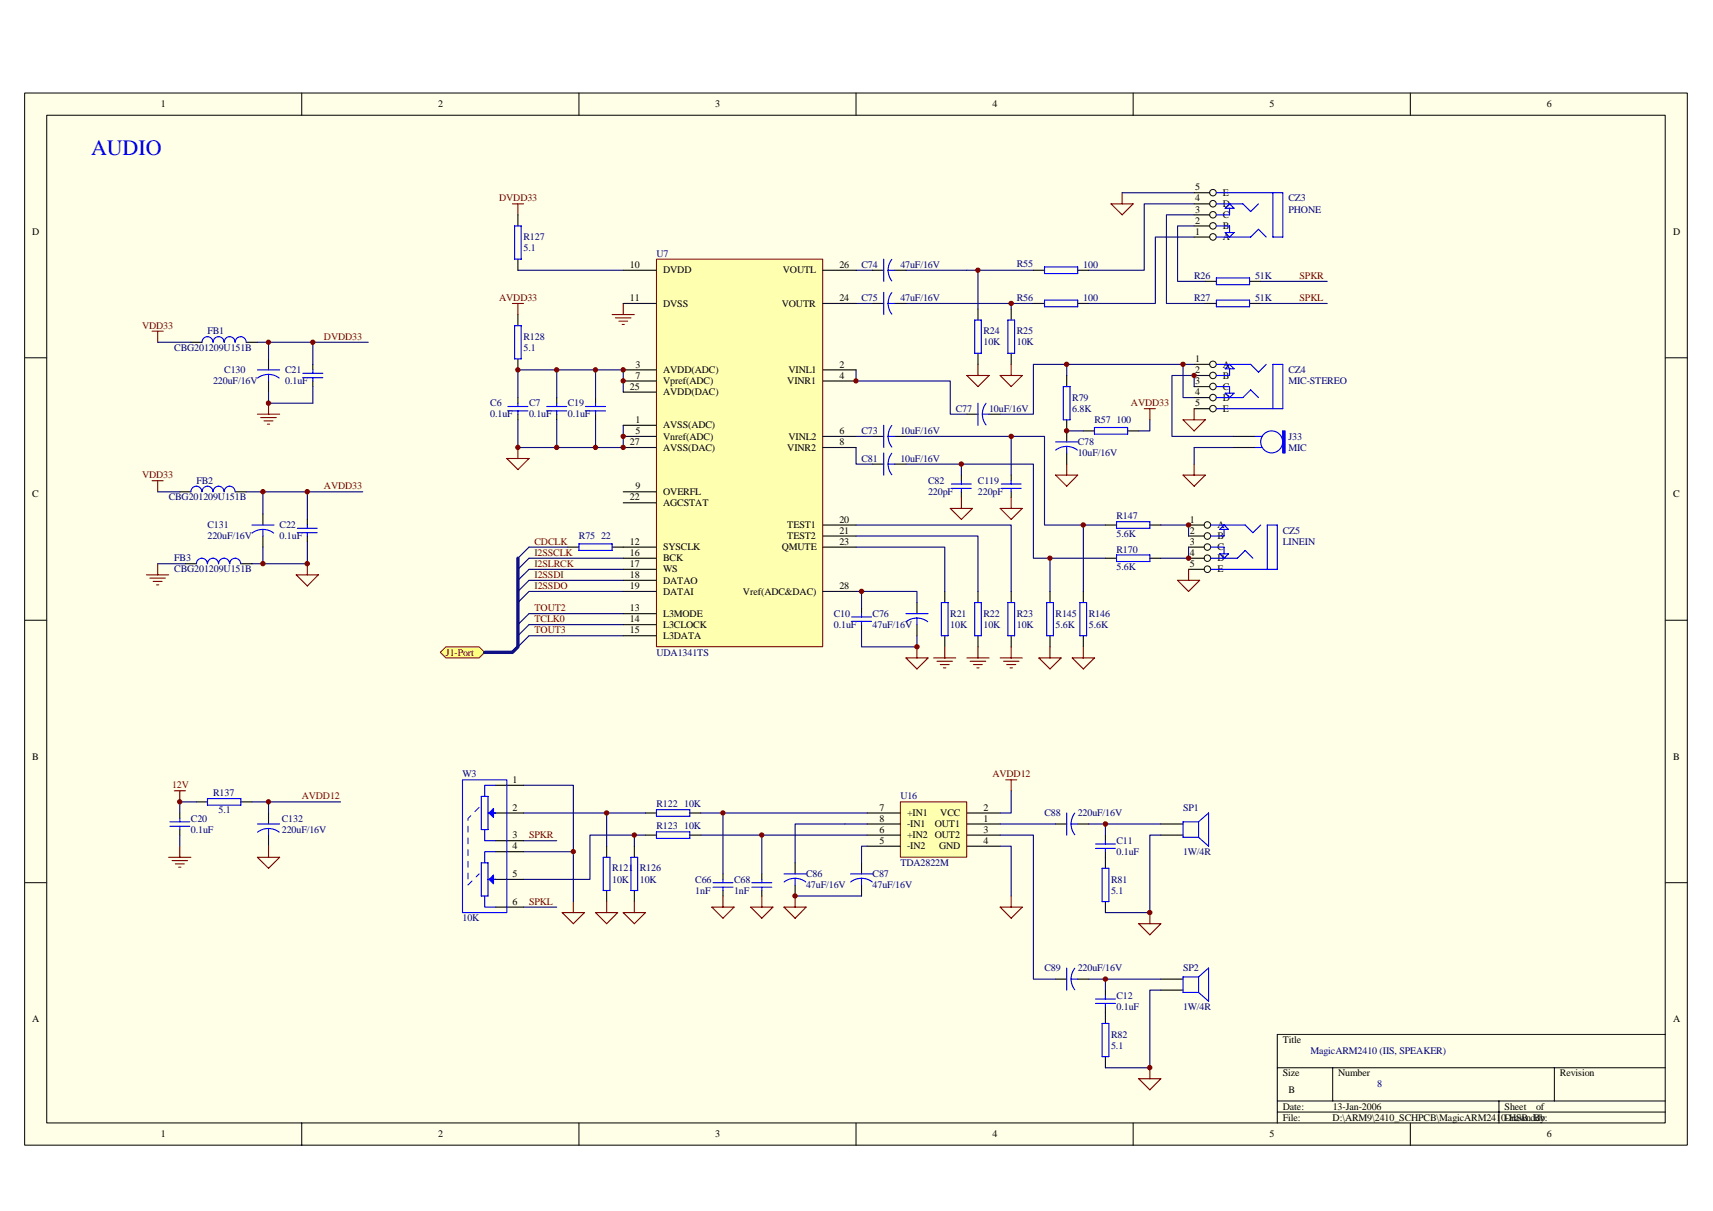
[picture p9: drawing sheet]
<svg xmlns="http://www.w3.org/2000/svg" width="297mm" height="210mm" viewBox="0 0 297 210" stroke-linecap="round" stroke-linejoin="round" font-family="sans-serif">
<path d="M4.3 16.1h288.3v182.5h-288.3z" fill="#ffffe8"/>
<g fill="none" stroke="#000" stroke-width=".17">
<path d="M4.3 16.1h288.3v182.5h-288.3zM8.1 20h280.7v174.7h-280.7zM52.3 16.1v3.9M100.4 16.1v3.9M148.4 16.1v3.9M196.5 16.1v3.9M244.6 16.1v3.9M4.3 62h3.8M288.8 62h3.8M4.3 107.5h3.8M288.8 107.5h3.8M4.3 153.1h3.8"/>
<path d="M288.8 153.1h3.8M288.8 179.4h-67.3v15.3M52.3 194.7v3.9M100.4 194.7v3.9M148.4 194.7v3.9M196.5 194.7v3.9M221.5 185.1h67.3M221.5 190.9h67.3M221.5 192.8h67.3M231.1 185.1v5.8M244.6 194.7v3.9M259.9 190.9v3.8"/>
<path d="M269.5 185.1v5.8"/>
</g>
<g fill="none" stroke="#800000" stroke-width=".19">
<path d="M88.9 35.3h1.9M89.8 35.3v2M192.7 35.3h3.8l-1.9 2zM194.6 33.4v1.9M167.7 65.1h3.8l-1.9 1.9zM169.6 63.2v1.9M25.4 99.7h3.8M27.3 97.7v2M183 82.4h3.9l-1.9 1.9zM185 80.5v1.9M205.1 82.4h3.9l-1.9 1.9zM207.1 80.5v1.9"/>
<path d="M26 100.2h2.7M26.6 100.8h1.5M27.2 101.4h.3"/>
</g>
<path d="M148.4 46.9h2.9M148.4 52.6h2.9M157.1 46.9h22.1M157.1 52.6h22.1M207.1 77.6v2.9M91.7 96.8h16.4M91.7 98.7h16.4M91.7 100.6h16.4M91.7 106.4h16.4M91.7 108.3h16.4M91.7 110.2h16.4" fill="none" stroke="#000080" stroke-width=".19"/>
<path d="M76.3 113.1l1-.9h5.8l.9 .9-.9 1h-5.8z" fill-rule="evenodd" fill="#ffff80" stroke="#800000" stroke-width=".17"/>
<g fill="none" stroke="#800000" stroke-width=".19">
<path d="M106.1 54.5h3.9M106.7 55.1h2.7M107.3 55.7h1.5M107.9 56.3h.4M108.1 52.6v1.9M87.9 79.5h3.8l-1.9 1.9zM89.8 77.6v1.9M173.4 65.1h3.9l-2 1.9zM175.3 63.2v1.9M205.1 72.8h3.9l-1.9 1.9zM207.1 70.9v1.9M26.4 83.4h1.9"/>
<path d="M27.3 83.4v1.9M51.4 99.7h3.8l-1.9 1.9zM53.3 97.7v2M157.1 114.1h3.8l-1.9 1.9zM159 112.2v1.9M30.2 137.1h1.9M31.2 137.1v1.9"/>
</g>
<g fill="none" stroke="#000" stroke-width=".19">
<path d="M207.1 39.2h2.7M207.1 37.3h2.7M207.1 35.3h2.7M207.1 33.4h2.7M89.8 54.5v2M151.3 46.9h1.9M151.3 52.6h1.9M155.2 46.9h1.9M155.2 52.6h1.9M169.6 53.6v1.9M175.3 53.6v1.9M179.2 46.9h1.9"/>
<path d="M179.2 52.6h1.9M186.9 46.9h1.9M186.9 52.6h1.9M207.1 41.1h2.7M209 52.6h1.9M209 48.8h1.9M216.7 52.6h1.9M216.7 48.8h1.9M89.8 62.2v1.9M89.8 68.9v1M89.8 71.8v1M96.5 68.9v1"/>
<path d="M96.5 71.8v1M103.3 68.9v1M103.3 71.8v1M167.7 71.8h1.9M169.6 61.3v1.9M171.5 71.8h1.9M175.3 61.3v1.9M185 65.1v1.9M185 72.8v3.8M185 78.5v2M187.9 74.7h1.9M195.5 74.7h2"/>
<path d="M207.1 63.2h2.7M207.1 65.1h2.7M207.1 67h2.7M207.1 68.9h2.7M207.1 70.9h2.7M213.8 75.7h3.8M213.8 77.6h3.8M31.2 85.3h1.9M32.1 97.7h2M40.8 85.3h1.9M41.8 97.7h1.9M98.5 94.9h1.9"/>
<path d="M106.1 94.9h2M149.4 105.4v1M149.4 108.3v1M159 104.5v1.9M159 108.3v1.9M163.8 102.6v1.9M163.8 110.2v2M169.6 102.6v1.9M169.6 110.2v2M175.3 102.6v1.9M175.3 110.2v2"/>
</g>
<g fill="none" stroke="#00f" stroke-width=".19">
<path d="M210.9 33.4h11.5v7.7h-1.7v-7.7M210.9 35.3h4.6l1.4 1.4 1.3-1.4M210.9 39.2h2.3v1.1M213.2 35.3l.8 .8h-1.6zM213.2 36.1v1.2h-2.3M89.2 56.5h1.2v5.7h-1.2zM153.2 44.9v3.9M153.2 50.7v3.8M154 46.8l.2 1.2 .4 .7M154 46.9h1.2M154 52.6h1.2M154.6 45l-.4 .7-.2 1.1"/>
<path d="M154.6 50.7a3 3 0 0 0 0 3.8M169 55.5h1.2v5.8h-1.2zM174.8 55.5h1.1v5.8h-1.1zM181.1 46.3h5.8v1.1h-5.8zM181.1 52h5.8v1.2h-5.8zM210.9 52h5.8v1.2h-5.8zM210.9 41.1h6l1.3-1.3 1.4 1.3M210.9 48.2h5.8v1.2h-5.8zM212.4 40.3h1.6l-.8 .8zM88.1 71.2h3.4M88.1 70.5h3.4M89.8 69.9v.6"/>
<path d="M89.8 71.2v.6M94.8 71.2h3.5M94.8 70.5h3.5M96.5 69.9v.6M96.5 71.2v.6M101.5 71.2h3.5M101.5 70.5h3.5M103.3 69.9v.6M103.3 71.2v.6M169.6 69.9v3.8M170.3 71.8l.3 1.2 .4 .7M170.3 71.8h1.2"/>
<path d="M171 69.9l-.4 .7-.3 1.2M183 76.6h3.9M183.1 78a3.1 3.1 0 0 1 3.7 0M184.4 67h1.1v5.8h-1.1zM185 77.4v1.1M189.8 74.1h5.7v1.2h-5.7zM210.9 67h2.3v1.2M210.9 70.9h11.5v-7.7h-1.7v7.7M210.9 63.2h6l1.3 1.3 1.4-1.3M210.9 68.9h4.6l1.4-1.3 1.3 1.3M212.4 68.2h1.6l-.8 .7zM213.2 63.9v1.2h-2.3"/>
<path d="M213.2 63.2l.8 .7h-1.6zM217.6 77.6h1.2M217.6 75.7h1.2M33.1 85.3a.95 .95 0 0 1 1-1 .95 .95 0 0 1 .9 1 .96 .96 0 0 1 1-1 .96 .96 0 0 1 .9 1 .96 .96 0 0 1 1-1 .96 .96 0 0 1 1 1M34.1 97.7a.95 .95 0 0 1 .9-.9 .95 .95 0 0 1 1 .9M36 97.7a.95 .95 0 0 1 .9-.9 .95 .95 0 0 1 1 .9 .96 .96 0 0 1 .9-.9 .96 .96 0 0 1 1 .9M38.9 85.3a.94 .94 0 0 1 .9-1 .94 .94 0 0 1 1 1M39.8 97.7a.95 .95 0 0 1 1-.9 .95 .95 0 0 1 .9 .9M100.4 94.3h5.7v1.1h-5.7zM147.7 107.7h3.4M147.7 107h3.4M149.4 106.4v.6"/>
<path d="M149.4 107.7v.6M157.1 106.4h3.8M159 107.2l1.2 .2 .7 .4M159 107.2l-1.2 .2-.7 .4M159 107.2v1.1M163.2 104.5h1.2v5.7h-1.2zM169 104.5h1.2v5.7h-1.2zM174.8 104.5h1.1v5.7h-1.1z"/>
<circle cx="220.5" cy="76.6" r="1.91"/>
</g>
<path d="M222.4 74.7h.4v3.8h-.4z" fill-rule="evenodd" fill="#00f" stroke="#00f" stroke-width=".19"/>
<g fill="none" stroke="#000" stroke-width=".17">
<circle cx="210.3" cy="35.3" r=".57"/>
<circle cx="210.3" cy="39.2" r=".57"/>
<circle cx="210.3" cy="33.4" r=".57"/>
<circle cx="210.3" cy="37.2" r=".57"/>
<circle cx="210.3" cy="41.1" r=".57"/>
<circle cx="210.3" cy="67" r=".57"/>
<circle cx="210.3" cy="68.9" r=".57"/>
<circle cx="210.3" cy="70.9" r=".57"/>
<circle cx="210.3" cy="63.2" r=".57"/>
<circle cx="210.3" cy="65.1" r=".57"/>
</g>
<g fill="none" stroke="#000080" stroke-width=".19">
<path d="M207.1 35.3h-8.7v11.6h-9.6M207.1 37.3h-4.8v15.3h6.7M207.1 39.2h-2.9v9.6h4.8M89.8 46.9h18.3M169.6 46.9v6.7M175.3 52.6v1M207.1 41.1h-6.8v11.5h-11.5M89.8 72.8v4.8h18.3v-3.9M96.5 64.1v4.8M96.5 72.8v4.8M103.3 64.1v4.8M103.3 72.8v4.8"/>
<path d="M108.1 68v-3.9h-18.3v4.8M148.4 64.1v2h16.4v5.7h2.9M185 74.7h2.9M199.4 72.8v1.9h-1.9M205.1 63.2v5.7h2M207.1 67v-1.9h-3.9v10.6h10.6M27.3 85.3h3.9M27.3 97.7h4.8M42.7 85.3h20.2M45.6 85.3v3.8M45.6 94.9v2.8M53.3 93.9v3.8h-9.6"/>
<path d="M53.3 85.3v4.8M91.7 96.8l-1.9 1.9M91.7 98.7l-1.9 1.9M98.5 94.9h-6.8l-1.9 1.9M91.7 100.6l-1.9 2M91.7 106.4l-1.9 1.9M91.7 108.3l-1.9 1.9M91.7 110.2l-1.9 2M108.1 102.6h-16.4l-1.9 1.9M148.4 102.6h10.6v1.9M149.4 109.3v2.9h9.6v-2M149.4 102.6v2.8"/>
</g>
<path d="M89.8 96.8v15.4l-.9 .9h-4.9" fill="none" stroke="#000080" stroke-width=".58"/>
<path d="M113.9 45h28.8v67.1h-28.8z" fill="#ffffb0"/>
<path d="M113.8 44.9h28.9v67.2h-28.9z" fill="none" stroke="#800000" stroke-width=".17"/>
<g fill="none" stroke="#000" stroke-width=".19">
<path d="M89.8 37.3v1.9M89.8 44.9v2M108.1 46.9h5.7M108.1 52.6h5.7M142.7 46.9h5.7M142.7 52.6h5.7M108.1 73.7h5.7M108.1 64.1h5.7M108.1 66.1h5.7M108.1 75.7h5.7M108.1 77.6h5.7M108.1 68h5.7"/>
<path d="M142.7 64.1h5.7M142.7 66.1h5.7M142.7 75.7h5.7M142.7 77.6h5.7M151.3 75.7h1.9M155.2 75.7h1.9M45.6 89.1v1.9M45.6 92.9v2M53.3 90.1v.9M53.3 92.9v1M108.1 85.3h5.7M108.1 94.9h5.7"/>
<path d="M108.1 96.8h5.7M108.1 98.7h5.7M108.1 87.2h5.7M142.7 94.9h5.7M142.7 91h5.7M142.7 92.9h5.7M151.3 80.5h1.9M155.2 80.5h1.9M166.7 82.4v1M166.7 85.3v.9M175.3 82.4v1M175.3 85.3v.9"/>
<path d="M191.7 96.8h1.9M191.7 91h1.9M199.4 96.8h1.9M199.4 91h1.9M206.1 94.9h2.7M206.1 96.8h2.7M206.1 98.7h2.7M206.1 91h2.7M206.1 92.9h2.7M108.1 106.4h5.7M108.1 108.3h5.7M108.1 110.2h5.7"/>
<path d="M108.1 100.6h5.7M108.1 102.6h5.7M142.7 102.6h5.7M182.1 102.6v1.9M182.1 110.2v2M187.9 102.6v1.9M187.9 110.2v2M34.1 139h1.9M41.8 139h1.9M31.2 141v.9M31.2 143.8v1M46.6 141v1.9"/>
<path d="M46.6 144.8v1.9M183 142.9h2M186.9 142.9h1.9M191.7 144.8v1M191.7 147.7v2.9M191.7 156.3v1.9M201.3 142.9h3.8M201.3 144.8h3.8M183 169.8h2M186.9 169.8h1.9M191.7 171.7v1M191.7 174.6v2.9"/>
<path d="M201.3 169.8h3.8M201.3 171.7h3.8M191.7 183.2v1.9"/>
</g>
<g fill="none" stroke="#000080" stroke-width=".19">
<path d="M194.6 33.4h12.5M218.6 48.8h11.5M218.6 52.6h11.5M148.4 77.6v2.9h2.9M148.4 75.7h2.9M157.1 75.7h24v15.3h10.6M175.3 75.7v6.7M185 63.2v1.9M207.1 63.2h-27.9v8.6h-5.8M207.1 77.6h6.7M148.4 94.9h15.4v7.7M148.4 92.9h21.2v9.7"/>
<path d="M148.4 91h26.9v11.6M157.1 80.5h22.1v16.3h12.5M166.7 80.5v1.9M182.1 96.8v5.8M187.9 91v11.6M201.3 91h4.8v1.9M206.1 94.9v1.9h-4.8M34.1 139h-2.9v2M43.7 139h15.4M46.6 139v2M31.2 144.8v1.9M90.8 141h14.4"/>
<path d="M188.8 142.9h12.5M201.3 144.8h-1.9v13.4h-7.7M188.8 169.8h12.5M201.3 171.7h-1.9v13.4h-7.7"/>
</g>
<g fill="none" stroke="#800000" stroke-width=".19">
<path d="M88.9 52.6h1.9M89.8 52.6v1.9M198.4 70.9h1.9M199.4 70.9v1.9M164.8 88.2h3.8l-1.9 1.9zM166.7 86.2v2M173.4 88.2h3.9l-2 1.9zM175.3 86.2v2M206.1 98.7v1.9M161.9 114.1h3.8M162.5 114.7h2.7M163 115.2h1.6"/>
<path d="M163.6 115.8h.4M163.8 112.2v1.9M167.7 114.1h3.8M168.2 114.7h2.7M168.8 115.2h1.5M169.4 115.8h.4M169.6 112.2v1.9M173.4 114.1h3.9M174 114.7h2.7M174.6 115.2h1.5M175.2 115.8h.4M175.3 112.2v1.9"/>
<path d="M180.1 114.1h3.9l-1.9 1.9zM182.1 112.2v1.9M185.9 114.1h3.9l-1.9 1.9zM187.9 112.2v1.9M204.2 100.6h3.8l-1.9 2zM29.2 148.7h3.9M29.8 149.2h2.7M30.4 149.8h1.6M31 150.4h.4M31.2 146.7v2M44.6 148.7h3.9l-1.9 1.9zM46.6 146.7v2"/>
<path d="M97.5 158.2h3.8l-1.9 2zM99.4 156.3v1.9M136 157.3h3.8l-1.9 1.9zM137.9 155.4v1.9M199.4 158.2v2M197.5 160.2h3.8l-1.9 1.9zM197.5 187h3.8l-1.9 2zM199.4 185.1v1.9"/>
</g>
<g fill="none" stroke="#000" stroke-width=".17">
<circle cx="209.4" cy="92.9" r=".57"/>
<circle cx="209.4" cy="98.7" r=".57"/>
<circle cx="209.4" cy="94.9" r=".57"/>
<circle cx="209.4" cy="96.8" r=".57"/>
<circle cx="209.4" cy="91" r=".57"/>
</g>
<g fill="none" stroke="#00f" stroke-width=".19">
<path d="M89.2 39.2h1.2v5.7h-1.2zM153.2 73.7v3.9M153.2 78.5v3.9M154 75.7h1.2M154.6 73.8a3 3 0 0 0 0 3.7M154.6 78.6l-.4 .7-.2 1.2M43.7 91h3.8M45.6 91.8l1.2 .2 .7 .4M45.6 91.8l-1.2 .2-.7 .4M45.6 91.8v1.1M51.6 92.4h3.4M51.6 91.6h3.4"/>
<path d="M53.3 91v.6M53.3 92.4v.5M154 80.5l.2 1.1 .4 .7M154 80.5h1.2M165 84.7h3.4M165 83.9h3.4M166.7 83.4v.5M166.7 84.7v.6M173.6 84.7h3.5M173.6 83.9h3.5M175.3 83.4v.5M175.3 84.7v.6"/>
<path d="M193.6 90.5h5.8v1.1h-5.8zM193.6 96.2h5.8v1.2h-5.8zM209.9 91h6l1.4 1.4 1.3-1.4M209.9 98.7h11.6v-7.7h-1.8v7.7M209.9 96.8h4.7l1.3-1.4 1.4 1.4M209.9 94.9h2.4v1.1M211.5 96h1.5l-.7 .8zM211.5 91.8l.8-.8 .7 .8zM212.3 91.8v1.1h-2.4M181.5 104.5h1.2v5.7h-1.2zM187.3 104.5h1.1v5.7h-1.1zM36 138.5h5.8v1.1h-5.8z"/>
<path d="M29.5 143.3h3.4M29.5 142.5h3.4M31.2 141.9v.6M31.2 143.3v.5M44.6 142.9h3.9M46.5 143.7l1.2 .2 .7 .4M46.5 143.7l-1.1 .2-.7 .4M46.6 143.7v1.1M185 141v3.8M185.7 142.9l.3 1.1 .4 .7M185.7 142.9h1.2M186.4 141l-.4 .7-.3 1.2"/>
<path d="M190 147.1h3.4M190 146.3h3.4M191.1 150.6h1.2v5.7h-1.2zM191.7 145.8v.5M191.7 147.1v.6M207.8 142.5h-2.7v2.7h2.7M207.8 142.5l1.8-1.5v5.7l-1.8-1.5M207.8 142.5v2.7M185 167.9v3.8M185.7 169.8l.3 1.1 .4 .7M185.7 169.8h1.2M186.4 167.9l-.4 .7-.3 1.2"/>
<path d="M190 174h3.4M190 173.2h3.4M191.1 177.5h1.2v5.7h-1.2zM191.7 172.7v.5M191.7 174v.6M207.8 169.4l1.8-1.5v5.7l-1.8-1.5M207.8 169.4v2.7M207.8 169.4h-2.7v2.7h2.7"/>
</g>
<path d="M156.1 139.1h11.5v9.5h-11.5z" fill="#ffffb0"/>
<path d="M156.1 139h11.5v9.6h-11.5z" fill="none" stroke="#800000" stroke-width=".17"/>
<g fill="none" stroke="#000" stroke-width=".19">
<path d="M33.1 59.4h1.9M42.7 59.4h1.9M46.6 62.2v1.9M46.6 66.1v1.9M54.2 63.2v.9M54.2 66.1v.9M86 136.2h4.8M86 141h4.8M86 145.8h4.8M86 147.7h4.8M86 152.5h4.8M86 157.3h4.8"/>
<path d="M105.2 146.7v2M105.2 154.4v1.9M110 146.7v2M110 154.4v1.9M111.9 141h1.9M111.9 144.8h1.9M119.6 141h1.9M119.6 144.8h1.9M125.4 151.5v1M125.4 154.4v1M132.1 151.5v1M132.1 154.4v1"/>
<path d="M137.9 149.6v1.9M137.9 153.5v1.9M149.4 149.6v1.9M149.4 153.5v1.9M150.4 142.9h5.7M150.4 141h5.7M150.4 144.8h5.7M150.4 146.7h5.7M167.7 142.9h5.7M167.7 141h5.7M167.7 144.8h5.7M167.7 146.7h5.7"/>
</g>
<g fill="none" stroke="#000080" stroke-width=".19">
<path d="M27.3 59.4h5.8M44.6 59.4h19.3M46.6 59.4v2.8M54.2 59.4v3.8M54.2 67v2.9h-7.6v-1.9M90.8 136.2h8.6v11.5h-8.6M175.3 137.1v3.9h-1.9M90.8 145.8h5.7M90.8 157.3h5.7M99.4 147.7v8.6M110 144.8v1.9M111.9 144.8h-9.6v7.7h-11.5"/>
<path d="M111.9 141h-6.7v5.7M121.5 141h28.9M121.5 144.8h28.9M125.4 141v10.5M132.1 144.8v6.7M137.9 155.4h11.5M150.4 142.9h-12.5v6.7M150.4 146.7h-1v2.9M173.4 144.8h5.8v25h3.8M173.4 146.7h1.9v8.7M173.4 142.9h9.6M191.7 142.9v1.9"/>
<path d="M191.7 169.8v1.9"/>
</g>
<g fill="none" stroke="#800000" stroke-width=".19">
<path d="M26.4 57.4h1.9M27.3 57.4v2M44.6 71.8h3.9M45.2 72.4h2.7M45.8 73h1.5M46.4 73.6h.4M46.6 69.9v1.9M174.4 135.2h1.9M175.3 135.2v1.9M103.3 158.2h3.8l-1.9 2zM105.2 156.3v1.9M108.1 158.2h3.8l-1.9 2z"/>
<path d="M110 156.3v1.9M123.4 157.3h3.9l-1.9 1.9zM125.4 155.4v1.9M130.2 157.3h3.8l-1.9 1.9zM132.1 155.4v1.9M173.4 157.3h3.9l-2 1.9zM175.3 155.4v1.9"/>
</g>
<g fill="none" stroke="#00f" stroke-width=".19">
<path d="M35 59.3a.95 .95 0 0 1 1-.9 .95 .95 0 0 1 .9 .9 .96 .96 0 0 1 1-.9 .96 .96 0 0 1 1 .9M38.9 59.3a.94 .94 0 0 1 .9-.9 .94 .94 0 0 1 1 .9M40.8 59.3a.95 .95 0 0 1 .9-.9 .95 .95 0 0 1 1 .9M44.6 64.1h3.9M46.5 64.9l1.2 .2 .7 .5M46.5 64.9l-1.1 .2-.7 .5M46.6 64.9v1.2M52.5 65.5h3.5M52.5 64.7h3.5M54.2 64.1v.6M54.2 65.5v.6M80.2 135.2h7.7v23h-7.7z"/>
<path d="M83.5 138.1h1.1v5.7h-1.1zM86 136.2h-2v1.9M83.5 149.6h1.1v5.8h-1.1zM84 143.8v2h2M84 155.4v1.9h2M84.6 141h1.4M84.6 152.5h1.4M86 147.7h-2v1.9M104.6 148.7h1.2v5.7h-1.2zM109.4 148.7h1.2v5.7h-1.2zM113.8 140.4h5.8v1.1h-5.8zM113.8 144.2h5.8v1.2h-5.8z"/>
<path d="M123.6 153.8h3.5M123.6 153.1h3.5M125.4 152.5v.6M125.4 153.8v.6M130.4 153.8h3.4M130.4 153.1h3.4M132.1 152.5v.6M132.1 153.8v.6M136 151.5h3.8M137.9 152.3l1.1 .2 .7 .4M137.9 152.3l-1.2 .2-.7 .4M137.9 152.3v1.2"/>
<path d="M147.5 151.5h3.8M149.4 152.3l1.2 .2 .7 .4M149.4 152.3l-1.2 .2-.7 .4M149.4 152.3v1.2"/>
</g>
<g fill="#00f" stroke="#00f" stroke-width=".19">
<path d="M85.6 140.2v1.5l-.8-.7z"/>
<path d="M85.6 151.7v1.5l-.8-.7z"/>
</g>
<path d="M83.1 140l-2 1.9v11.6l2-2" fill="none" stroke="#00f" stroke-width=".17" stroke-dasharray="1 1 1 1 1 1 1 1"/>
<g fill="#800000" stroke="#800000" stroke-width=".17">
<circle cx="185" cy="74.7" r=".38"/>
<circle cx="207.1" cy="65.1" r=".38"/>
<circle cx="205.1" cy="63.2" r=".38"/>
<circle cx="89.8" cy="77.6" r=".38"/>
<circle cx="89.8" cy="64.1" r=".38"/>
<circle cx="108.1" cy="64.1" r=".38"/>
<circle cx="108.1" cy="77.6" r=".38"/>
<circle cx="96.5" cy="77.6" r=".38"/>
<circle cx="96.5" cy="64.1" r=".38"/>
<circle cx="103.3" cy="64.1" r=".38"/>
<circle cx="103.3" cy="77.6" r=".38"/>
<circle cx="169.6" cy="46.8" r=".38"/>
<circle cx="175.3" cy="52.6" r=".38"/>
<circle cx="159" cy="112.1" r=".38"/>
<circle cx="149.4" cy="102.5" r=".38"/>
<circle cx="148.4" cy="66" r=".38"/>
<circle cx="108.1" cy="75.7" r=".38"/>
<circle cx="108.1" cy="66" r=".38"/>
<circle cx="206.1" cy="91" r=".38"/>
<circle cx="206.1" cy="96.8" r=".38"/>
<circle cx="185" cy="63.2" r=".38"/>
<circle cx="182.1" cy="96.8" r=".38"/>
<circle cx="187.8" cy="91" r=".38"/>
<circle cx="166.7" cy="80.5" r=".38"/>
<circle cx="175.3" cy="75.7" r=".38"/>
<circle cx="105.2" cy="141" r=".38"/>
<circle cx="137.9" cy="155.4" r=".38"/>
<circle cx="199.4" cy="185.1" r=".38"/>
<circle cx="199.4" cy="158.2" r=".38"/>
<circle cx="191.7" cy="142.9" r=".38"/>
<circle cx="191.7" cy="169.8" r=".38"/>
<circle cx="99.4" cy="147.7" r=".38"/>
<circle cx="110" cy="144.8" r=".38"/>
<circle cx="125.4" cy="141" r=".38"/>
<circle cx="132.1" cy="144.8" r=".38"/>
<circle cx="53.3" cy="97.7" r=".38"/>
<circle cx="45.6" cy="85.3" r=".38"/>
<circle cx="53.3" cy="85.3" r=".38"/>
<circle cx="45.6" cy="97.7" r=".38"/>
<circle cx="31.2" cy="139" r=".38"/>
<circle cx="46.5" cy="139" r=".38"/>
<circle cx="46.5" cy="69.9" r=".38"/>
<circle cx="46.5" cy="59.3" r=".38"/>
<circle cx="54.2" cy="59.3" r=".38"/>
</g>
<text font-size="3.8" fill="#00f" x="15.8" y="26.8">AUDIO</text>
<g font-size="1.7">
<text x="27.9" y="18.6">1</text>
<text x="76" y="18.6">2</text>
<text x="124" y="18.6">3</text>
<text x="172.1" y="18.6">4</text>
<text x="220.1" y="18.6">5</text>
<text x="268.2" y="18.6">6</text>
<text x="207.3" y="34.9">4</text>
<text x="207.3" y="33">5</text>
<text x="212.1" y="35.9">D</text>
<text x="212.1" y="34">E</text>
<text x="5.6" y="40.7">D</text>
<text x="207.3" y="40.7">1</text>
<text x="207.3" y="38.8">2</text>
<text x="207.3" y="36.9">3</text>
<text x="212.1" y="41.6">A</text>
<text x="212.1" y="39.7">B</text>
<text x="212.1" y="37.8">C</text>
<text x="290.1" y="40.7">D</text>
<text x="109.2" y="46.4">10</text>
<text x="115" y="47.4">DVDD</text>
<text x="135.8" y="47.4">VOUTL</text>
<text x="145.6" y="46.4">26</text>
<text x="109.2" y="52.2">11</text>
<text x="115" y="53.2">DVSS</text>
<text x="135.6" y="53.2">VOUTR</text>
<text x="145.6" y="52.2">24</text>
<text x="110.2" y="63.7">3</text>
<text x="110.2" y="65.6">7</text>
<text x="115" y="64.7">AVDD(ADC)</text>
<text x="136.7" y="64.7">VINL1</text>
<text x="145.6" y="63.7">2</text>
<text x="145.6" y="65.6">4</text>
<text x="207.3" y="62.8">1</text>
<text x="207.3" y="64.7">2</text>
<text x="212.1" y="63.7">A</text>
<text x="212.1" y="65.6">B</text>
<text x="109.2" y="67.6">25</text>
<text x="115" y="66.6">Vpref(ADC)</text>
<text x="115" y="68.5">AVDD(DAC)</text>
<text x="136.5" y="66.6">VINR1</text>
<text x="207.3" y="66.6">3</text>
<text x="207.3" y="68.5">4</text>
<text x="207.3" y="70.4">5</text>
<text x="212.1" y="67.6">C</text>
<text x="212.1" y="69.5">D</text>
<text x="212.1" y="71.4">E</text>
<text x="109.2" y="77.2">27</text>
<text x="110.2" y="73.3">1</text>
<text x="110.2" y="75.2">5</text>
<text x="115" y="74.3">AVSS(ADC)</text>
<text x="115" y="76.2">Vnref(ADC)</text>
<text x="136.7" y="76.2">VINL2</text>
<text x="145.6" y="75.2">6</text>
<text x="145.6" y="77.2">8</text>
<text x="115" y="78.1">AVSS(DAC)</text>
<text x="136.5" y="78.1">VINR2</text>
<text x="5.6" y="86.2">C</text>
<text x="109.2" y="86.8">22</text>
<text x="110.2" y="84.9">9</text>
<text x="115" y="85.8">OVERFL</text>
<text x="115" y="87.7">AGCSTAT</text>
<text x="290.1" y="86.2">C</text>
<text x="109.2" y="94.4">12</text>
<text x="115" y="95.4">SYSCLK</text>
<text x="135.6" y="95.4">QMUTE</text>
<text x="136.5" y="91.6">TEST1</text>
<text x="136.5" y="93.5">TEST2</text>
<text x="145.6" y="94.4">23</text>
<text x="145.6" y="90.6">20</text>
<text x="145.6" y="92.5">21</text>
<text x="206.3" y="90.6">1</text>
<text x="206.3" y="92.5">2</text>
<text x="206.3" y="94.4">3</text>
<text x="211.1" y="91.6">A</text>
<text x="211.1" y="93.5">B</text>
<text x="211.1" y="95.4">C</text>
<text x="109.2" y="96.4">16</text>
<text x="109.2" y="98.3">17</text>
<text x="109.2" y="100.2">18</text>
<text x="115" y="97.3">BCK</text>
<text x="115" y="99.3">WS</text>
<text x="115" y="101.2">DATAO</text>
<text x="206.3" y="96.4">4</text>
<text x="206.3" y="98.3">5</text>
<text x="211.1" y="97.3">D</text>
<text x="211.1" y="99.3">E</text>
<text x="109.2" y="106">13</text>
<text x="109.2" y="107.9">14</text>
<text x="109.2" y="102.1">19</text>
<text x="115" y="106.9">L3MODE</text>
<text x="115" y="103.1">DATAI</text>
<text x="128.8" y="103.1">Vref(ADC&amp;DAC)</text>
<text x="145.6" y="102.1">28</text>
<text x="109.2" y="109.8">15</text>
<text x="115" y="108.9">L3CLOCK</text>
<text x="115" y="110.8">L3DATA</text>
<text x="5.6" y="131.7">B</text>
<text x="290.1" y="131.7">B</text>
<text x="88.9" y="135.7">1</text>
<text x="88.9" y="140.5">2</text>
<text x="152.5" y="140.5">7</text>
<text x="152.5" y="142.5">8</text>
<text x="157.3" y="141.5">+IN1</text>
<text x="157.3" y="143.4">-IN1</text>
<text x="162.1" y="143.4">OUT1</text>
<text x="163" y="141.5">VCC</text>
<text x="170.5" y="142.5">1</text>
<text x="170.5" y="140.5">2</text>
<text x="88.9" y="145.4">3</text>
<text x="88.9" y="147.3">4</text>
<text x="152.5" y="146.3">5</text>
<text x="152.5" y="144.4">6</text>
<text x="157.3" y="147.3">-IN2</text>
<text x="157.3" y="145.4">+IN2 OUT2</text>
<text x="162.9" y="147.3">GND</text>
<text x="170.5" y="144.4">3</text>
<text x="170.5" y="146.3">4</text>
<text x="88.9" y="152.1">5</text>
<text x="88.9" y="156.9">6</text>
<text x="5.6" y="177.2">A</text>
<text x="290.1" y="177.2">A</text>
<text x="222.4" y="180.9">Title</text>
<text x="222.4" y="186.6">Size</text>
<text x="223.4" y="189.5">B</text>
<text x="232" y="186.6">Number</text>
<text x="270.5" y="186.6">Revision</text>
<text x="27.9" y="197.2">1</text>
<text x="76" y="197.2">2</text>
<text x="124" y="197.2">3</text>
<text x="172.1" y="197.2">4</text>
<text x="220.1" y="197.2">5</text>
<text x="222.4" y="192.4">Date:</text>
<text x="222.4" y="194.3">File:</text>
<text x="231.1" y="194.3">D:\ARM9\2410_SCHPCB\MagicARM2410-HSB.ddb</text>
<text x="231.1" y="192.4">13-Jan-2006</text>
<text x="260.9" y="194.3">Drawn By:</text>
<text x="260.9" y="192.4">Sheet</text>
<text x="266.4" y="192.4">of</text>
<text x="268.2" y="197.2">6</text>
</g>
<g font-size="1.7" fill="#800000">
<text x="86.5" y="34.9">DVDD33</text>
<text x="86.5" y="52.2">AVDD33</text>
<text x="225.3" y="48.4">SPKR</text>
<text x="225.3" y="52.2">SPKL</text>
<text x="24.6" y="57">VDD33</text>
<text x="56.2" y="58.9">DVDD33</text>
<text x="196.1" y="70.4">AVDD33</text>
<text x="24.6" y="82.9">VDD33</text>
<text x="56.2" y="84.9">AVDD33</text>
<text x="92.7" y="94.4">CDCLK</text>
<text x="92.7" y="96.4">I2SSCLK</text>
<text x="92.7" y="98.3">I2SLRCK</text>
<text x="92.7" y="100.2">I2SSDI</text>
<text x="92.7" y="102.1">I2SSDO</text>
<text x="92.7" y="106">TOUT2</text>
<text x="92.7" y="107.9">TCLK0</text>
<text x="77.3" y="113.7">J1-Port</text>
<text x="92.7" y="109.8">TOUT3</text>
<text x="29.8" y="136.7">12V</text>
<text x="172.1" y="134.8">AVDD12</text>
<text x="52.3" y="138.6">AVDD12</text>
<text x="91.7" y="145.4">SPKR</text>
<text x="91.7" y="156.9">SPKL</text>
</g>
<g font-size="1.7" fill="#000080">
<text x="223.4" y="34.9">CZ3</text>
<text x="90.8" y="41.6">R127</text>
<text x="223.4" y="36.9">PHONE</text>
<text x="90.8" y="43.6">5.1</text>
<text x="113.8" y="44.5">U7</text>
<text x="149.4" y="46.4">C74</text>
<text x="156.1" y="46.4">47uF/16V</text>
<text x="176.3" y="46.2">R55</text>
<text x="187.9" y="46.4">100</text>
<text x="149.4" y="52.2">C75</text>
<text x="156.1" y="52.2">47uF/16V</text>
<text x="176.3" y="52.2">R56</text>
<text x="187.9" y="52.2">100</text>
<text x="207.1" y="52.2">R27</text>
<text x="207.1" y="48.4">R26</text>
<text x="217.6" y="52.2">51K</text>
<text x="217.6" y="48.4">51K</text>
<text x="36" y="58">FB1</text>
<text x="90.8" y="58.9">R128</text>
<text x="170.5" y="58">R24</text>
<text x="170.5" y="59.9">10K</text>
<text x="176.3" y="58">R25</text>
<text x="176.3" y="59.9">10K</text>
<text x="30.2" y="60.9">CBG201209U151B</text>
<text x="38.9" y="64.7">C130</text>
<text x="49.4" y="64.7">C21</text>
<text x="90.8" y="60.9">5.1</text>
<text x="223.4" y="64.7">CZ4</text>
<text x="37" y="66.6">220uF/16V</text>
<text x="49.4" y="66.6">0.1uF</text>
<text x="85" y="70.4">C6</text>
<text x="91.7" y="70.4">C7</text>
<text x="98.5" y="70.4">C19</text>
<text x="165.7" y="71.4">C77</text>
<text x="171.5" y="71.4">10uF/16V</text>
<text x="185.9" y="69.5">R79</text>
<text x="185.9" y="71.4">6.8K</text>
<text x="223.4" y="66.6">MIC-STEREO</text>
<text x="85" y="72.4">0.1uF</text>
<text x="91.7" y="72.4">0.1uF</text>
<text x="98.5" y="72.4">0.1uF</text>
<text x="149.4" y="75.2">C73</text>
<text x="156.1" y="75.2">10uF/16V</text>
<text x="186.9" y="77.2">C78</text>
<text x="189.8" y="73.3">R57 100</text>
<text x="223.4" y="76.2">J33</text>
<text x="34.1" y="83.9">FB2</text>
<text x="149.4" y="80.1">C81</text>
<text x="156.1" y="80.1">10uF/16V</text>
<text x="160.9" y="83.9">C82</text>
<text x="169.6" y="83.9">C119</text>
<text x="186.9" y="79.1">10uF/16V</text>
<text x="223.4" y="78.1">MIC</text>
<text x="29.2" y="86.8">CBG201209U151B</text>
<text x="160.9" y="85.8">220pF</text>
<text x="169.6" y="85.8">220pF</text>
<text x="36" y="91.6">C131</text>
<text x="36" y="93.5">220uF/16V</text>
<text x="48.5" y="91.6">C22</text>
<text x="48.5" y="93.5">0.1uF</text>
<text x="100.4" y="93.5">R75 22</text>
<text x="193.6" y="90">R147</text>
<text x="193.6" y="93.1">5.6K</text>
<text x="193.6" y="95.8">R170</text>
<text x="222.4" y="92.5">CZ5</text>
<text x="222.4" y="94.4">LINEIN</text>
<text x="30.2" y="97.3">FB3</text>
<text x="30.2" y="99.3">CBG201209U151B</text>
<text x="193.6" y="98.9">5.6K</text>
<text x="144.6" y="106.9">C10</text>
<text x="151.3" y="106.9">C76</text>
<text x="164.8" y="106.9">R21</text>
<text x="170.5" y="106.9">R22</text>
<text x="176.3" y="106.9">R23</text>
<text x="183" y="106.9">R145</text>
<text x="188.8" y="106.9">R146</text>
<text x="113.8" y="113.7">UDA1341TS</text>
<text x="144.6" y="108.9">0.1uF</text>
<text x="151.3" y="108.9">47uF/16V</text>
<text x="164.8" y="108.9">10K</text>
<text x="170.5" y="108.9">10K</text>
<text x="176.3" y="108.9">10K</text>
<text x="183" y="108.9">5.6K</text>
<text x="188.8" y="108.9">5.6K</text>
<text x="80.2" y="134.8">W3</text>
<text x="33.1" y="142.5">C20</text>
<text x="37" y="138">R137</text>
<text x="37.9" y="140.9">5.1</text>
<text x="48.9" y="142.5">C132</text>
<text x="113.8" y="143.8">R123 10K</text>
<text x="113.8" y="140">R122 10K</text>
<text x="156.1" y="138.6">U16</text>
<text x="181.1" y="141.5">C88</text>
<text x="186.9" y="141.5">220uF/16V</text>
<text x="205.1" y="140.5">SP1</text>
<text x="33.1" y="144.4">0.1uF</text>
<text x="48.9" y="144.4">220uF/16V</text>
<text x="193.6" y="146.3">C11</text>
<text x="193.6" y="148.2">0.1uF</text>
<text x="205.1" y="148.2">1W/4R</text>
<text x="106.1" y="151.1">R121</text>
<text x="106.1" y="153">10K</text>
<text x="111" y="151.1">R126</text>
<text x="111" y="153">10K</text>
<text x="120.6" y="153">C66</text>
<text x="120.6" y="155">1nF</text>
<text x="127.3" y="153">C68</text>
<text x="127.3" y="155">1nF</text>
<text x="139.8" y="152.1">C86</text>
<text x="139.8" y="154">47uF/16V</text>
<text x="151.3" y="152.1">C87</text>
<text x="151.3" y="154">47uF/16V</text>
<text x="156.1" y="150.2">TDA2822M</text>
<text x="192.7" y="153">R81</text>
<text x="192.7" y="155">5.1</text>
<text x="80.2" y="159.7">10K</text>
<text x="181.1" y="168.4">C89</text>
<text x="186.9" y="168.4">220uF/16V</text>
<text x="193.6" y="173.2">C12</text>
<text x="205.1" y="168.4">SP2</text>
<text x="192.7" y="179.9">R82</text>
<text x="193.6" y="175.1">0.1uF</text>
<text x="205.1" y="175.1">1W/4R</text>
<text x="192.7" y="181.8">5.1</text>
<text x="227.2" y="182.8">MagicARM2410 (IIS, SPEAKER)</text>
<text x="238.8" y="188.6">8</text>
</g>
</svg>
